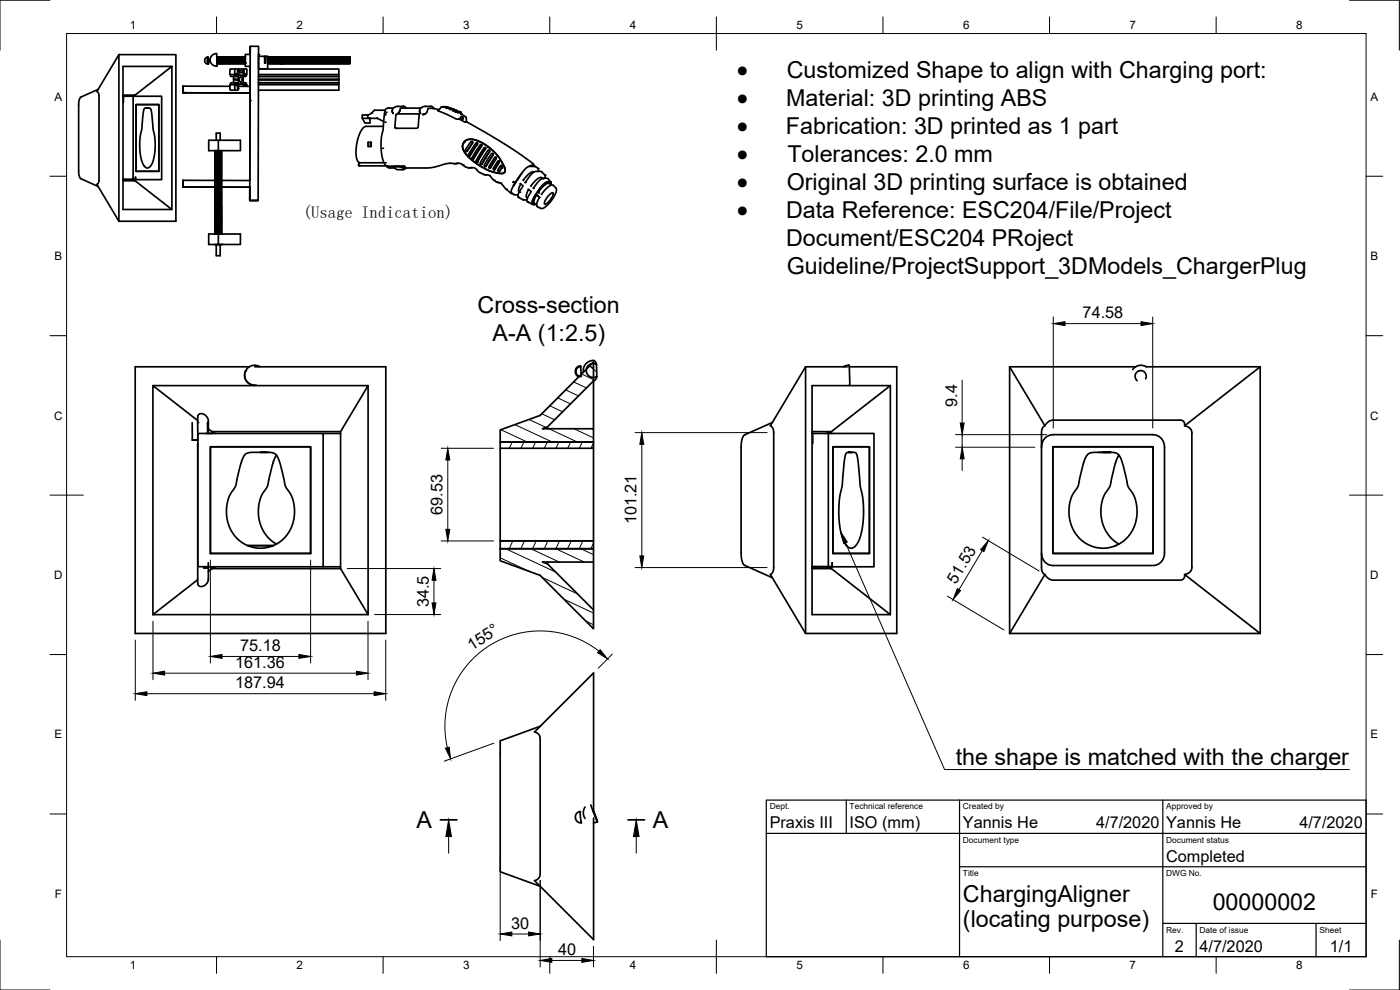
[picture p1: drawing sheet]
<svg xmlns="http://www.w3.org/2000/svg" width="420mm" height="297mm" viewBox="0 0 420 297" stroke-linecap="round" stroke-linejoin="round" font-family="sans-serif">
<!-- layer: Visible -->
<g fill="none" stroke="#000" stroke-width=".51">
<path d="M35.7 16.4h17.1v50h-17.1l-6.6-11.1 .4-.3 .2-1v-25.3l-.2-.9-.4-.4zM35.7 16.4v50M51.6 19.9v43M62.3 17.2l.1-.1a2.29 2.29 0 0 1 .1 2.1l-.3-.6zM62.4 17.1l-.8 .4-.2 .8 .3 .6 .8 .3M63.6 16.7l.8-.5 .6-.1 .1 3.6a1.8 1.8 0 0 1-1.9-.9 1.8 1.8 0 0 1 .4-2.1zM65 17.1l.3 2 .1-.4M65.1 18.4v.7h.2M65.2 17.5l.2 .6M65.2 18.1l.1 .6M65.3 17.5v-.4l.1 2h.2M65.3 17.1l.2 .1 .1 1.9 .1-.4"/>
<path d="M65.3 18.7h.1M65.5 17.5l.2 .6M65.6 18.1v.6M65.6 17.5v-.4l.2 2h.2M65.6 17.1l.2 .1 .2 1.9-.1-1M65.6 18.7h.1M65.8 17.5h.2M65.9 17.5l.1-.4 .1 2h.2M66 17.1l.1 .1 .2 1.9v-.4M66 17.5v.6M66.2 17.5h.1M66.2 18.1l.2 .6"/>
<path d="M66.2 17.5l.1-.4 .1 2h.2M66.3 17.1l.2 .1 .1 1.9v-.4M66.3 17.5v.6M66.5 17.5l.2 .6M66.5 18.1l.1 .6M66.5 17.5l.1-.4 .1 2h.2M66.6 17.1l.2 .1 .1 1.9 .1-.4M66.6 18.7h.1M66.8 17.5l.2 .6M66.8 18.1l.1 .6M66.9 17.5v-.4l.1 2h.2M66.9 17.1l.2 .1 .1 1.9-.1-1"/>
<path d="M66.9 18.7h.1M67.2 17.1l.2 .1 .1 1.9 .1-.4M67.3 18.1l-.1-1 .2 2h.1M67.4 17.5h.1M67.5 18.1l.1 .6M67.5 17.5v-.4l.2 2h.2M67.5 17.1l.2 .1 .2 1.9v-.4M67.5 17.5l.1 .6M67.8 17.5h.1M67.8 18.1l.2 .6M67.8 17.5l.1-.4 .1 2h.2M67.9 17.1l.2 .1 .1 1.9v-.4"/>
<path d="M67.9 17.5v.6M68.1 17.5l.1 .6M68.1 18.1l.1 .6M68.1 17.5l.1-.4 .1 2h.2M68.2 17.1l.2 .1 .1 1.9v-.4M68.2 18.7h.1M68.4 18.1l.1 .6M68.5 17.1l.2 .1 .1 1.9 .1-.4M68.5 18.7h.1M68.6 18.1l-.1-1 .1 2h.2M68.7 17.5h.1M68.7 18.1l.2 .6"/>
<path d="M68.8 17.5v-.4l.1 2h.2M68.8 17.1l.2 .1 .1 1.9 .1-.4M68.8 17.5l.1 .6M69 17.5h.1M69.1 18.1l.1 .6M69.1 17.5v-.4l.2 2h.1M69.1 17.1l.2 .1 .1 1.9 .1-.4M69.1 17.5l.1 .6M69.3 17.5l.2 .6M69.4 18.1v.6M69.4 17.5v-.4l.2 2h.2M69.4 17.1l.2 .1 .2 1.9v-.4"/>
<path d="M69.4 18.7h.2M69.7 17.5l.1 .6M69.7 18.1l.1 .6M69.7 17.5l.1-.4 .1 2h.2M69.8 17.1l.2 .1 .1 1.9-.1-1M69.8 18.7h.1M70 17.5h.1M70 17.5l.1-.4 .1 2h.2M70.1 17.1l.2 .1 .1 1.9v-.4M70.1 17.5v.6M70.3 17.5h.1M70.3 18.1l.2 .6"/>
<path d="M70.4 17.5v-.4l.1 2h.2M70.4 17.1l.2 .1 .1 1.9 .1-.4M70.4 17.5l.1 .6M70.6 17.5l.2 .6M70.7 18.1v.6M70.7 17.5v-.4l.1 2h.2M70.7 17.1l.2 .1 .1 1.9 .1-.4M70.7 18.7h.1M70.9 17.5l.2 .6M71 18.1v.6M71 17.5v-.4l.2 2h.2M71 17.1l.2 .1 .2 1.9-.1-1"/>
<path d="M71 18.7h.1M71.4 17.1l.1 .1 .2 1.9v-.4M71.4 18.1l-.1-1 .2 2h.2M71.6 17.5h.1M71.6 18.1l.2 .6M71.6 17.5l.1-.4 .1 2h.2M71.7 17.1l.2 .1 .1 1.9v-.4M71.7 17.5v.6M71.9 17.5h.1M71.9 18.1l.2 .6M71.9 17.5l.1-.4 .1 2h.2M72 17.1l.2 .1 .1 1.9v-.4"/>
<path d="M72 17.5l.1 .6M72.2 17.5l.2 .6M72.2 18.1l.1 .6M72.3 17.5v-.4l.1 2h.2M72.3 17.1l.2 .1 .1 1.9v-1M72.3 18.7h.1M72.6 17.1l.2 .1 .1 1.9 .1-.4M72.7 18.1l-.1-1 .1 2h.2M72.8 17.5h.1M72.9 18.1l.1 .6M72.9 17.5v-.4l.2 2h.2M72.9 17.1l.2 .1 .2 1.9v-.4"/>
<path d="M72.9 17.5l.1 .6M73.2 17.5h.1M73.2 18.1l.2 .6M73.2 17.5l.1-.4 .1 2h.2M73.3 17.1l.1 .1 .2 1.9v-.4M73.3 17.5v.6M73.5 17.5l.1 .4M73.5 18.1l.1 .6M73.5 17.5l.1-.4v.6M73.6 17.1h.1M73.6 18.7h.1M73.6 16.9v.2"/>
<path d="M75.1 13.9h2.5l-.1 46.3h-2.5h2.5M77.6 19.1h.1M77.6 17.8h.1M77.6 17.6h.1M77.6 16.9v3.7h2.7v-3.7h-.6v2h-.3v-2M77.6 16.4v.5M77.6 16.9h2.1M79.4 17.1l.2 1.8M79.5 18.1l.2 .8M79.6 17.1l.1 1.1zM79.6 17.1h.1M80.3 17.1l.3 2v-.4"/>
<path d="M80.3 18.4l.1 .7h.2M80.3 18.7h.1M80.5 17.5l.1 .6M80.5 18.1l.1 .6M80.5 17.5l.1-.4 .1 2h.2M80.6 17.1l.2 .1 .1 1.9-.1-1M80.6 18.7h.1M80.9 17.1l.2 .1 .1 1.9v-.4M81 18.1l-.1-1 .1 2h.2M81.1 17.5h.1M81.1 18.1l.2 .6M81.2 17.5v-.4l.1 2h.2"/>
<path d="M81.2 17.1l.2 .1 .1 1.9 .1-.4M81.2 17.5l.1 .6M81.4 17.5h.1M81.4 18.1l.2 .6M81.5 17.5v-.4l.1 2h.2M81.5 17.1l.2 .1 .2 1.9-.1-1M81.5 17.5l.1 .6M81.7 17.5l.2 .6M81.8 17.5v-.4l.2 2h.1M81.8 17.1l.2 .1 .2 1.9-.1-1M82 17.5l.2 .6M82.1 17.5v-.4l.2 2h.2"/>
<path d="M82.1 17.1l.2 .1 .2 1.9v-.4M82.4 17.5h.1M82.4 18.1l.2 .6M82.4 17.5l.1-.4 .1 2h.2M82.5 17.1l.2 .1 .1 1.9v-.4M82.5 17.5v.6M82.7 17.5h.1M82.7 18.1l.2 .6M82.7 17.5l.1-.4 .1 2h.2M82.8 17.1l.2 .1 .1 1.9 .1-.4M82.8 17.5l.1 .6M83 17.5l.2 .6"/>
<path d="M83 18.1l.1 .6M83.1 17.5v-.4l.1 2h.2M83.1 17.1l.2 .1 .1 1.9v-1M83.1 18.7h.1M83.3 17.5l.2 .6M83.4 17.5v-.4l.1 2h.2M83.4 17.1l.2 .1 .2 1.9-.1-1M83.7 17.1l.2 .1 .2 1.9v-.7M83.8 18.1l-.1-1 .2 2h.2M83.9 17.5h.2M84 18.1l.2 .6M84 17.5l.1-.4 .1 2"/>
<path d="M84.1 17.5v.6M84.1 17.1h.1M84.1 17.1l.1 2M84.2 17.1l.2 2h-.2M84.2 17.1l.2 2v-.4M84.3 17.5l.1 .6M84.3 18.1l.1 .6M84.3 17.5l.1-.4 .1 2M84.4 18.7h.1M84.5 17.1l.2 2h-.2M84.5 17.1l.2 2-.1-1M84.5 17.1h-.1l.1 2"/>
<path d="M84.6 17.5l.2 .6M84.6 17.5l.1-.4 .1 2M84.9 17.1l.1 2h-.2M84.9 17.1h-.2l.1 2M84.9 17.1l.1 2 .1-.4M84.9 18.1l.2 .6M85.1 18.1l-.1-1 .1 2h.2M85.1 17.1l.2 2 .1-.4M85.1 18.4v.3M85.2 17.5h.1M85.3 18.1l.1 .6M85.3 17.5v-.4l.1 2h.2"/>
<path d="M85.3 17.1l.2 .1 .1 1.9 .1-.4M85.3 17.5l.1 .6M85.5 17.5h.1M85.6 18.1l.1 .6M85.6 17.5v-.4l.2 2h.2M85.6 17.1l.2 .1 .2 1.9v-.4M85.6 17.5l.1 .6M85.9 17.5l.1 .6M85.9 18.1l.1 .6M85.9 17.5l.1-.4 .1 2h.2M86 17.1l.1 .1 .2 1.9v-.4M86 18.7h.1"/>
<path d="M86.2 17.5l.1 .6M86.2 18.1l.1 .6M86.2 17.5l.1-.4 .1 2h.2M86.3 17.1l.2 .1 .1 1.9v-.4M86.3 18.7h.1M86.5 17.5h.1M86.5 18.1l.2 .6M86.6 17.5v-.4l.1 2h.2M86.6 17.1l.2 .1 .1 1.9 .1-.4M86.6 17.5l.1 .6M86.8 17.5h.1M86.8 18.1l.2 .6"/>
<path d="M86.9 17.5v-.4l.1 2h.2M86.9 17.1l.2 .1 .1 1.9 .1-.4M86.9 17.5l.1 .6M87.1 17.5l.2 .6M87.2 18.1v.6M87.2 17.5v-.4l.2 2h.1M87.2 17.1l.2 .1 .1 1.9 .1-.4M87.2 18.7h.1M87.4 17.5l.2 .6M87.5 18.1v.6M87.5 17.5v-.4l.2 2h.2M87.5 17.1l.2 .1 .2 1.9-.1-1"/>
<path d="M87.5 18.7h.2M87.9 17.1l.2 .1 .1 1.9v-.4M87.9 18.1l-.1-1 .2 2h.2M88.1 17.5h.1M88.1 18.1l.2 .6M88.1 17.5l.1-.4 .1 2h.2M88.2 17.1l.2 .1 .1 1.9v-.4M88.2 17.5v.6M88.4 17.5l.2 .6M88.4 18.1l.1 .6M88.5 17.5v-.4l.1 2h.2M88.5 17.1l.2 .1 .1 1.9 .1-.4"/>
<path d="M88.5 18.7h.1M88.7 17.5l.2 .6M88.8 18.1v.6M88.8 17.5v-.4l.1 2h.2M88.8 17.1l.2 .1 .2 1.9-.1-1M88.8 18.7h.1M89.1 17.1l.2 .1 .2 1.9v-.4M89.2 18.1l-.1-1 .2 2h.2M89.3 17.5h.2M89.4 18.1l.2 .6M89.4 17.5l.1-.4 .1 2h.2M89.5 17.1l.1 .1 .2 1.9v-.4"/>
<path d="M89.5 17.5v.6M89.7 17.5h.1M89.7 18.1l.2 .6M89.7 17.5l.1-.4 .1 2h.2M89.8 17.1l.2 .1 .1 1.9v-.4M89.8 17.5v.6M90 17.5l.1 .6M90 18.1l.1 .6M90 17.5l.1-.4 .1 2h.2M90.1 17.1l.2 .1 .1 1.9v-.4M90.1 18.7h.1M90.3 18.1l.1 .6"/>
<path d="M90.4 17.1l.2 .1 .1 1.9 .1-.4M90.4 18.7h.1M90.5 18.1l-.1-1 .1 2h.2M90.6 17.5h.1M90.7 18.1l.1 .6M90.7 17.5v-.4l.1 2h.2M90.7 17.1l.2 .1 .1 1.9 .1-.4M90.7 17.5l.1 .6M90.9 17.5h.1M91 18.1l.1 .6M91 17.5v-.4l.2 2h.2M91 17.1l.2 .1 .2 1.9v-.4"/>
<path d="M91 17.5l.1 .6M91.2 17.5l.2 .6M91.3 18.1l.1 .6M91.3 17.5l.1-.4 .1 2h.2M91.4 17.1l.1 .1 .2 1.9v-.4M91.4 18.7h.1M91.6 17.5l.1 .6M91.6 18.1l.1 .6M91.6 17.5l.1-.4 .1 2h.2M91.7 17.1l.2 .1 .1 1.9-.1-1M91.7 18.7h.1M91.9 17.5h.1"/>
<path d="M91.9 17.5l.1-.4 .1 2h.2M92 17.1l.2 .1 .1 1.9 .1-.4M92 17.5l.1 .6M92.2 17.5h.1M92.2 18.1l.2 .6M92.3 17.5v-.4l.1 2h.2M92.3 17.1l.2 .1 .1 1.9 .1-.4M92.3 17.5l.1 .6M92.5 17.5l.2 .6M92.6 18.1v.6M92.6 17.5v-.4l.2 2h.1M92.6 17.1l.2 .1 .1 1.9 .1-.4"/>
<path d="M92.6 18.7h.1M92.8 17.5l.2 .6M92.9 18.1v.6M92.9 17.5v-.4l.2 2h.2M92.9 17.1l.2 .1 .2 1.9-.1-1M92.9 18.7h.1M93.3 17.1l.2 .1 .1 1.9v-.4M93.3 18.1l-.1-1 .2 2h.2M93.5 17.5h.1M93.5 18.1l.2 .6M93.5 17.5l.1-.4 .1 2h.2M93.6 17.1l.2 .1 .1 1.9v-.4"/>
<path d="M93.6 17.5l.1 .6M93.8 17.5h.1M93.8 18.1l.2 .6M93.9 17.5v-.4l.1 2h.2M93.9 17.1l.2 .1 .1 1.9 .1-.4M93.9 17.5l.1 .6M94.1 17.5l.2 .6M94.1 18.1l.1 .6M94.2 17.5v-.4l.1 2h.2M94.2 17.1l.2 .1 .1 1.9 .1-.4M94.2 18.7h.1M94.5 18.1v.6"/>
<path d="M94.5 17.1l.2 .1 .1 1.9 .1-.4M94.5 18.7h.1M94.6 18.1l-.1-1 .2 2h.1M94.7 17.5h.1M94.8 18.1l.2 .6M94.8 17.5v-.4l.2 2h.2M94.8 17.1l.2 .1 .2 1.9v-.4M94.8 17.5l.1 .6M95.1 17.5h.1M95.1 18.1l.2 .6M95.1 17.5l.1-.4 .1 2h.2M95.2 17.1l.2 .1 .1 1.9v-.4"/>
<path d="M95.2 17.5v.6M95.4 17.5l.2 .6M95.4 18.1l.1 .6M95.4 17.5l.1-.4 .1 2h.2M95.5 17.1l.2 .1 .1 1.9-.1-1M95.5 18.7h.1M95.7 17.5l.2 .6M95.8 17.5v-.4l.1 2h.2M95.8 17.1l.2 .1 .1 1.9v-1M96 17.5h.1M96.1 17.5v-.4l.1 2h.2M96.1 17.1l.2 .1 .1 1.9 .1-.4"/>
<path d="M96.1 17.5l.1 .6M96.3 17.5h.1M96.4 18.1l.1 .6M96.4 17.5v-.4l.2 2h.2M96.4 17.1l.2 .1 .2 1.9v-.4M96.4 17.5l.1 .6M96.6 17.5l.2 .6M96.7 18.1l.1 .6M96.7 17.5l.1-.4 .1 2h.2M96.8 17.1l.1 .1 .2 1.9-.1-1M96.8 18.7h.1M97 17.5l.2 .6"/>
<path d="M97 17.5l.1-.4 .1 2h.2M97.1 17.1l.2 .1 .1 1.9-.1-1M97.4 17.1l.2 .1 .1 1.9 .1-.4M97.5 18.1l-.1-1 .1 2h.2M97.6 17.5h.1M97.6 18.1l.2 .6M97.7 17.5v-.4l.1 2h.2M97.7 17.1l.2 .1 .1 1.9 .1-.4M97.7 17.5l.1 .6M97.9 17.5h.1M98 18.1l.1 .6M98 17.5v-.4l.1 2h.2"/>
<path d="M98 17.1l.2 .1 .2 1.9-.1-1M98 17.5l.1 .6M98.2 17.5l.2 .6M98.3 17.5v-.4l.2 2h.2M98.3 17.1l.2 .1 .2 1.9-.1-1M98.7 17.1l.1 .1 .2 1.9v-.4M98.7 18.1l-.1-1 .2 2h.2M98.9 17.5h.1M98.9 18.1l.2 .6M98.9 17.5l.1-.4 .1 2h.2M99 17.1l.2 .1 .1 1.9 .1-.4M99 17.5l.1 .6"/>
<path d="M99.2 17.5h.1M99.2 18.1l.2 .6M99.3 17.5v-.4l.1 2h.2M99.3 17.1l.2 .1 .1 1.9 .1-.4M99.3 17.5l.1 .6M99.5 17.5l.2 .6M99.5 18.1l.1 .6M99.6 17.5v-.4l.1 2h.2M99.6 17.1l.2 .1 .1 1.9v-1M99.6 18.7h.1M99.8 17.5l.2 .6M99.9 17.5v-.4l.2 2h.1"/>
<path d="M99.9 17.1l.2 .1 .1 1.9 .1-.4M100.1 17.5h.1M100.2 18.1l.2 .6M100.2 17.5v-.4l.2 2h.2M100.2 17.1l.2 .1 .2 1.9v-.4M100.2 17.5l.1 .6M100.5 17.5h.1M100.5 18.1l.2 .6M100.5 17.5l.1-.4 .1 2h.2M100.6 17.1l.2 .1 .1 1.9v-.4M100.6 17.5v.6M100.8 17.5l.2 .6"/>
<path d="M100.8 18.1l.1 .6M100.8 17.5l.1-.4 .1 2h.2M100.9 17.1l.2 .1 .1 1.9-.1-1M100.9 18.7h.1M101.1 17.5l.2 .6M101.2 17.5v-.4l.1 2h.2M101.2 17.1l.2 .1 .1 1.9v-1M101.5 17.1l.2 .1 .1 1.9 .1-.4M101.6 18.1l-.1-1 .1 2h.2M101.7 17.5h.1M101.8 18.1l.1 .6M101.8 17.5v-.4l.2 1.9 .2 .1"/>
<path d="M101.8 17.1l.2 .1 .2 1.9v-.4M101.8 17.5l.1 .6M102 17.5h.2M102.1 18.1l.2 .6M102.1 17.5l.1-.4 .1 1.9 .2 .1M102.2 17.1l.1 .1 .2 1.9-.1-1M102.2 17.5v.6M102.4 17.5l.2 .6M102.4 17.5l.1-.4 .1 1.9 .2 .1M102.5 17.1l.2 .1 .1 1.9-.1-1M102.8 17.1l.2 .1 .1 1.9 .1-.4M102.9 18.1l-.1-1 .1 1.9 .2 .1"/>
<path d="M103 17.5h.1M103 18.1l.2 .6M103.1 17.5v-.4l.1 1.9 .2 .1M103.1 17.1l.2 .1 .1 1.9 .1-.4M103.1 17.5l.1 .6M103.3 17.5h.1M103.4 18.1l.1 .6M103.4 17.5v-.4l.1 1.9 .2 .1M103.4 17.1l.2 .1 .1 1.9 .1-.4M103.4 17.5l.1 .6M103.6 17.5l.2 .6M103.7 18.1v.6"/>
<path d="M103.7 17.5v-.4l.2 1.9 .2 .1M103.7 17.1l.2 .1 .2 1.9-.1-1M103.7 18.7h.1M103.9 17.5l.2 .6M104 17.5l.1-.4 .1 1.9 .2 .1M104.1 17.1l.1 .1 .2 1.9v-.4M104.3 17.5h.1M104.3 18.1l.2 .6M104.3 17.5l.1-.4 .1 1.9 .2 .1M104.4 17.1l.2 .1 .1 1.9 .1-.4M104.4 17.5l.1 .6M104.6 17.5h.1"/>
<path d="M104.6 18.1l.2 .6M104.6 17.5l.1-.4 .1 1.9 .2 .1M104.7 17.1l.2 .1 .1 1.9 .1-.4M104.7 17.5l.1 .6M104.9 17.5l.2 .6M104.9 18.1l.1 .6M105 17.1l.1 1.3-.1-1.3v.4M105.1 18.4l-.1 .3M29.4 26.8l-5.1 2.3a2.89 2.89 0 0 0-.7 2.4v19.8a2.79 2.79 0 0 0 .7 2.3l5.1 2.4M36.9 28.9h.1M36.9 28.5h3.6l11.1-8.6h-14.7v43h14.7l-11.1-8.7h-3.6M39.5 28.9l1-.4v.4"/>
<path d="M40 28.9h8.5v25h-11.6h3.1zM40 28.9h-3v1.9M40.8 31.4h6.9v20h-6.9zM44.2 32.4l.9 .1 .3 .6 1.1 9.3-.2 4.5-.5 1.9-.7 1.1a1 1 0 0 1-1.7 0M44.6 32.4l-1.1 .1-.4 .5-.6 5.8-.5 3.4 .2 4.5 .5 2.1 .7 1.1M54.9 27.8l20.2 .1M54.9 25.9v1.9M54.9 27.8h.9zM69 25.4h1.4l.2 1.7M69 22.4h1.4l.4 .5M69 25.9h-14.1v1.9l20.2 .1v-2h-3.8M70.1 24h1.4v.8"/>
<path d="M70.1 23.8l1.5 .1M70.1 23.9l1.4 .1M70.6 20.7l-.2 1.7M71.5 23.8v-.8l-1.4-.1v1.9h1.4l-.4 .8h-.3v-.8M71.5 21l.2-.3h2.3a2.44 2.44 0 0 1-.3 2.2M71.5 25.5l.3 .4M71.8 21.3l-.3 1M72.1 23.1a.74 .74 0 0 1 .6 .8 .74 .74 0 0 1-.6 .7l-.3-.7zM72.2 25.2h.6l.4 .7M72.3 22.6h-.6l-.4-.8v-.5h.4l-.3-.6h-2.3a2.45 2.45 0 0 0 .2 2.2h1.5v-.8h.3l.4 .9M72.3 25.2h-.6l-.4 .8v.5h.4l-.3 .6-2.3-.1a2.41 2.41 0 0 1 .2-2.2h1.5l-.4 .6M72.8 21.3h.5v.5h-1.5"/>
<path d="M73 24.8h.7l.4 1.1M73 22.9h.7v-.8h-.3l-.4 .9v1.8l.4 .8h.3v-.8M73.1 20.7l-.3 .6h-1.1M73.3 21.8l-.5 .8h-.6M77.6 24.8h24.1M77.6 25.4h24.1M77.6 20.7h24.1v6.4h-24.1M77.6 22.4h24.1M77.6 22.9h24.1M77.6 23.8h24.1M77.6 23.9h24.1M77.6 24h24.1"/>
<path d="M108.7 34.6l.1 .9M108.8 35.5l.8 1.4h1.4v-1.4M108.8 35.5h2.3M110.4 34.5v1l2.8-.1M112.4 33.1a3 3 0 0 1-2.4 1.4l-1.2 .1M113.3 35.5l1.8 1M115 37.9h-5.1a4 4 0 0 0-2.4 3.3l-.5 2.5-.2 2.3a2.79 2.79 0 0 0 1.1 2.8M115.6 33.1h-3.2M115.8 34.1l-.1 .4M118.1 32.4l-1.9 .1a1.5 1.5 0 0 0-.8 1.6l-.4 4.9-.6 3.1 .2 4.4 .6 2.2 .8 1.2 .9 .5h1.6M118.5 38.1l.3 .4 6.4-.1 .3-.3 .2-3.9h-6.6l-.3 .4-.3 3.5M121 31.9h.1"/>
<path d="M121.1 31.9h-1.8l-1 .4-.6 .9 .3 .8-.2-1M121.3 32l.7 .4M126.3 32.4h-5.9l-.9 1.6 .5-1M129.2 31.9h-1.7l-1 .4-.6 1 .3 .7-.2-1M129.2 31.9h.1M129.2 31.9l.7 .3 .4 .4M131.7 33.1l-.3 .1 5.2 2.4 1.1 .1 1.7 .9h.8l-.2-.1 10.7 6.2 8 5.4 1.4 1.1 .2 .7-.6-.4-.9 .4M131.8 32.9l-2-.4h-1.2l-.6 1.3-.6 .5h-.6l.8-.2M134.2 32.1h-1.7l-1 1.2M134.3 32.2l-1.3-.1 1.4 .1M134.4 32.2h.1M134.4 32.2l.7 .2"/>
<path d="M135 32.4l.1 .1M135 32.4l-1.1 .1h1.4M135.3 32.5h.1M135.3 32.5l.7 .2M136 32.7l.1 .1M136 32.7l-1.1 .1h1.3M136.2 32.8h.1M136.2 32.8l.8 .3M137 33.1l.1 .1M137 33.1l-1.2 .1h1.4M137.2 33.2l.6 .3M137.2 33.2h.1"/>
<path d="M137.5 33.9v.1M137.8 33.5l.1 .1M137.8 33.5l-1.2 .1h1.4M138 33.6h.1M138 33.6l.4 .6M138.2 33.9v.1M138.2 34l.2 .2M138.4 34.2l1.5 1 .1 1.4M138.9 35l-.2 .4 .2 .4M39.5 53.9l1 .3v-.3M40 53.9h.7v-.8v.8h-3.8M43.4 49.9h.1"/>
<path d="M54.9 54.1v2h10M54.9 56.1h10M54.9 56.1h.9h-.9M64.5 45.2h.1M64.8 45.2h-.3h.5M64.9 54.5l-.4-.1 1.9-.1 .1-.2 8.5 .1 .1-34.3h-1.5v-3.6h1.5v-2.4l-.1 46.3v-4l-8.5-.1M64.9 46.2v.1M64.9 46.5v.1M64.9 47.5v.1M64.9 47.8v.1M64.9 48.7v.1M64.9 49.1v.1"/>
<path d="M64.9 50.3v.1M64.9 50.6v.1M64.9 51.6v.1M64.9 51.9v.1M64.9 52.9v.1M64.9 53.2v.1M64.9 54.4v.2M64.9 54.8v.1M64.9 55.7v.1M64.9 56v.1M64.9 57v.1M64.9 59.8v.2"/>
<path d="M64.9 42.1v-2.2h1.2v2.2M65.5 45.6l1-.1-2 .2v.2M65.5 46.9l1-.1-2 .2v.1M65.5 48.2l1-.1-2 .1v.2M65.5 49.4l1-.1-2 .2v.2M65.5 50.7l1-.1-2 .2v.2M65.5 53.6l1-.1-2 .1v.2M65.5 54.8h1l-2 .1v.2M65.5 57.7l1-.1-1.9 .1-.1 .2M65.5 59l1-.1-1.9 .1-.1 .2M65.5 45.5l-.6 .2M65.5 45.8l-.6 .2"/>
<path d="M65.5 46.1l-.6 .1M65.5 46.4l-.6 .1M65.5 46.7l-.6 .2M65.5 47.1l-.6 .2M65.5 47.4l-.6 .1M65.5 47.7l-.6 .1M65.5 48.3l-.6 .2M65.5 48.6l-.6 .1M65.5 49l-.6 .1M65.5 49.6l-.6 .2M65.5 49.9l-.6 .2M65.5 50.3h-.6"/>
<path d="M65.5 50.6h-.6M65.5 50.9l-.6 .2M65.5 51.2l-.6 .2M65.5 51.5l-.6 .1M65.5 51.8l-.6 .1M65.5 52.5l-.6 .1M65.5 52.8l-.6 .1M65.5 53.1l-.6 .1M65.5 53.7l-.6 .2M65.5 54.1l-.6 .1M65.5 54.4h-.6M65.5 54.7l-.6 .1"/>
<path d="M65.5 55l-.6 .2M65.5 55.3l-.6 .2M65.5 55.7h-.6M65.5 56h-.6M65.5 56.6l-.6 .2M65.5 56.9l-.6 .1M65.5 57.9l-.6 .1M65.5 58.2l-.6 .2M65.5 59.1l-.6 .2M65.5 59.5l-.6 .1M65.5 59.8h-.6M65.5 42.1h-2.9v3.1h2.9v-3.1h6.7v3.1h-6.7"/>
<path d="M66.1 45.8l.4 .1-2 .1v.2M66.1 46.1l.4 .1-2 .1v.2M66.1 46.4l.4 .1-2 .1v.2M66.1 47.1h.4l-2 .2v.2M66.1 47.4l.4 .1-2 .1v.2M66.1 47.7l.4 .1-2 .1v.2M66.1 48.4h.4l-2 .1v.2M66.1 48.7h.4l-2 .2v.2M66.1 49l.4 .1-2 .1v.2M66.1 49.6l.4 .1-2 .1v.2M66.1 50h.4l-2 .1v.2M66.1 50.3h.4l-2 .1v.2"/>
<path d="M66.1 50.9l.4 .1-2 .1v.2M66.1 51.2l.4 .1-2 .1v.2M66.1 51.5l.4 .1-2 .1v.2M66.1 51.9h.4l-2 .1v.2M66.1 52.2h.4l-2 .2v.1M66.1 52.5h.4l-2 .2v.2M66.1 52.8l.4 .1-2 .1v.2M66.1 53.1l.4 .1-2 .1v.2M66.1 53.8h.4l-2 .1v.2h-9.6v2M66.1 54.1h.4l-2 .2v.1M66.1 54.4h.4l-2 .2v.2M66.1 55l.4 .1-2 .1v.2"/>
<path d="M66.1 55.4h.4l-2 .1v.2M66.1 55.7h.4l-1.9 .1-.1 .2M66.1 56h.4l-1.9 .2-.1 .2M66.1 56.3l.4 .1-1.9 .1-.1 .2M66.1 56.6l.4 .1-1.9 .1-.1 .2M66.1 56.9l.4 .1-1.9 .1-.1 .2M66.1 57.3h.4l-1.9 .1-.1 .2M66.1 57.9h.4l-1.9 .2-.1 .2M66.1 58.2l.4 .1-1.9 .1-.1 .2M66.1 58.5l.4 .1-1.9 .1-.1 .2M66.1 59.2h.4l-1.9 .1-.1 .2M66.1 59.5h.4l-1.9 .2-.1 .1"/>
<path d="M66.1 59.8h.4l-1.9 .2-.1 .2M66.1 59.7l-.6 .2M66.1 59.5l-.6 .1M66.1 59.2l-.6 .1M66.1 58.5l-.6 .2M66.1 58.3h-.6M66.1 57.9l-.6 .1M66.1 57.2l-.6 .2M66.1 56.9l-.6 .2M66.1 56.7l-.6 .1M66.1 56.4h-.6M66.1 55.9l-.6 .2"/>
<path d="M66.1 55.6l-.6 .2M66.1 55.4l-.6 .1M66.1 55.1l-.6 .1M66.1 54.3l-.6 .2M66.1 54.1l-.6 .1M66.1 53.8l-.6 .1M66.1 53.1l-.6 .1M66.1 52.8l-.6 .1M66.1 52.5l-.6 .1M66.1 51.8l-.6 .2M66.1 52.2l-.6 .1M66.1 51.5l-.6 .2"/>
<path d="M66.1 51.3h-.6M66.1 51h-.6M66.1 50.2l-.6 .2M66.1 49.7h-.6M66.1 50l-.6 .1M66.1 48.9l-.6 .2M66.1 48.6l-.6 .2M66.1 48.4l-.6 .1M66.1 47.7l-.6 .1M66.1 47.4l-.6 .1M66.1 47.1l-.6 .1M66.1 46.4l-.6 .2"/>
<path d="M66.1 46.1l-.6 .2M66.1 45.9h-.6M66.1 45.2l-.6 .1M66.1 45.8v.1M66.1 47v.1M66.1 48.3v.1M66.1 49.6v.1M66.1 49.9v.1M66.1 50.8v.2M66.1 51.2v.1M66.1 52.1v.1M66.1 52.4v.1"/>
<path d="M66.1 53.7v.1M66.1 54v.1M66.1 55v.1M66.1 55.3v.1M66.1 56.2v.2M66.1 56.6v.1M66.1 57.8v.1M66.1 58.2v.1M66.1 59.1v.1M66.1 59.4v.1M66.4 45.2l-1.9 .2v.2M66.5 59.8l-.1 .2-1.9 .2 1-.1"/>
<path d="M66.5 59.5l-.1 .2-1.9 .1 .4 .1M66.5 59.2l-.1 .2-1.9 .1 .4 .1M66.5 58.9l-.1 .2-1.9 .1 .4 .1M66.5 58.6l-.1 .2-1.9 .1 1-.1M66.5 58.3l-.1 .1-1.9 .2 1-.1M66.5 57.9l-.1 .2-1.9 .2h.4M66.5 57.6l-.1 .2-1.9 .1 .4 .1M66.5 57.3l-.1 .2-1.9 .1h1M66.5 57l-.1 .2-1.9 .1 1-.1M66.5 56.7l-.1 .2-1.9 .1h.4M66.5 56.4l-.1 .1-1.9 .2h.4M66.5 56l-.1 .2-1.9 .2 1-.1"/>
<path d="M66.5 55.7l-.1 .2-1.9 .1 .4 .1M66.5 55.4l-.1 .2-1.9 .1 .4 .1M66.5 55.1l-.1 .2-1.9 .1h.4M66.5 54.8l-.1 .2-1.9 .1h.4M66.5 54.4l-.1 .2-1.9 .2h.4M66.5 53.8l-.1 .2-1.9 .1 .4 .1M66.5 53.5l-.1 .2-1.9 .1 .4 .1M66.5 53.2l-.1 .2-1.9 .1 1-.1M66.5 52.9l-.1 .2-1.9 .1h.4M66.5 52.5l-.1 .2-1.9 .2h.4M66.5 52.2l-.1 .2-1.9 .1 .4 .1M66.5 51.9l-.1 .2-1.9 .1h1"/>
<path d="M66.5 51.6l-.1 .2-1.9 .1 .4 .1M66.5 51.3l-.1 .2-1.9 .1h.4M66.5 51l-.1 .1-1.9 .2h.4M66.5 50.6l-.1 .2-1.9 .2h.4M66.5 50.3l-.1 .2-1.9 .1 .4 .1M66.5 50l-.1 .2-1.9 .1 .4 .1M66.5 49.7l-.1 .2-1.9 .1h.4M66.5 49.4l-.1 .2-1.9 .1h.4M66.5 49.1l-.1 .1-1.9 .2 1-.1M66.5 48.7l-.1 .2-1.9 .2h.4M66.5 48.4l-.1 .2-1.9 .1 .4 .1M66.5 48.1l-.1 .2-1.9 .1 .4 .1"/>
<path d="M66.5 47.8l-.1 .2-1.9 .1 1-.1M66.5 47.5l-.1 .2-1.9 .1h.4M66.5 47.1l-.1 .2-1.9 .2h.4M66.5 46.8l-.1 .2-1.9 .1 .4 .1M66.5 46.5l-.1 .2-1.9 .1 .4 .1M66.5 46.2l-.1 .2-1.9 .1 .4 .1M66.5 45.9l-.1 .2-1.9 .1h.4M66.5 45.6l-.1 .1-1.9 .2h.4M66.5 45.2l-.1 .2-1.9 .2h.4M107.7 48.8l-.1 .8 .3 .2h7.9M107.9 48.8h.1M107.9 48.8h7.3"/>
<path d="M110.5 42.7h.9v1.2M110.5 43.9h.9M110.5 42.7v1.2M111.2 42.7v1.2M116.2 49.9h.1M116.2 49.9h5.3zM121.8 50.4l-.2 .2a2.33 2.33 0 0 1-2.1 .3l-.6-.1a.46 .46 0 0 1-.4-.3 .46 .46 0 0 1 0-.5h1.4l.9 .4h7.5l2-.2 4.2-1.2h3.3l2.7 1.4h1.9l1.5 1.3 1.5 .7 1 .1 .8 .3M139.2 42.7l-.4 1.4 .3 1 .6 1M139.7 46.1l.8 .9M140 42l-.8 .7M140.1 42l.7-.2 1.4 .1a13.5 13.5 0 0 1 9.4 9.3l-.1 .3v-1.2l-1.3-2.4a12.6 12.6 0 0 0-9.4-6.1zM140.5 47.1l2.6 2 3.3 1.9 3.2 1 1.6-.1"/>
<path d="M141.3 42.6a.31 .31 0 0 1 .4-.1 .31 .31 0 0 1 .1 .4l-1.6 2.4a.32 .32 0 0 1-.4 .1 .32 .32 0 0 1-.1-.4zM141.7 42.5l.1 .5-1.7 2.4M142 47.8v.1M142.9 42.9l.3-.1 .1 .4-2.3 3.5h-.3l-.1-.4zM143.2 42.9l.1 .4-2.3 3.5M143.2 48.6v.1M144.1 43.5l.3-.1 .2 .4-2.6 4a.27 .27 0 0 1-.3 0 .27 .27 0 0 1-.1-.3zM144.5 43.4l.1 .4-2.6 4M145.3 44.3h.3l.1 .3-2.5 4a.24 .24 0 0 1-.3 .1 .24 .24 0 0 1-.1-.4zM145.6 44.3l.1 .4-2.5 3.9M146.4 45.1h.4l.1 .4-2.3 3.7-.3 .1-.2-.3 .3-.6zM146.8 45l.1 .6-2.4 3.7"/>
<path d="M147.1 52.8l1.1 1.3 1 .6 1 .3M147.4 46.2l.4-.1 .1 .5-2 3.3-.4 .1-.1-.5zM147.8 46.1l.2 .4-2.2 3.5M148.5 47.3a.26 .26 0 0 1 .3-.1 .26 .26 0 0 1 .1 .4l-1.8 2.8a.26 .26 0 0 1-.3 0 .26 .26 0 0 1-.1-.4zM148.7 47.1l.2 .5-1.9 2.9M149.3 48.4a.27 .27 0 0 1 .4 0 .27 .27 0 0 1 .1 .4l-1.4 2a.26 .26 0 0 1-.3 .1 .26 .26 0 0 1-.1-.4zM149.6 48.3l.3 .4-1.6 2.3M150.1 49.8a.3 .3 0 0 1 .4-.1 .3 .3 0 0 1 .1 .5l-.7 1.1a.29 .29 0 0 1-.4 .1 .29 .29 0 0 1-.1-.4zM150.2 54.9l1.3 1.5a4.1 4.1 0 0 0 2.4 1.7M150.3 49.7l.4 .4-.8 1.3h-.2M151.5 51.5l-.3 .4M156.1 55.1l.9 .7-1.4 2.2a.92 .92 0 0 0 0 1.2l1.4 .8h1.1"/>
<path d="M156.3 55.2l-.3 .7a1.51 1.51 0 0 0-.2 1.7M156.6 52l-1.4 1.8-1 1.9M158.5 56.8l.9 .8-1.1 1.9a.82 .82 0 0 0 .1 1.1l1.4 .7M158.6 56.9l-.3 .6a1.39 1.39 0 0 0 0 1.9M159.4 55.7v.2M159.4 55.7h.1M160.3 51.6a2.4 2.4 0 0 0-2.5 1.5l-.7 1.1M160.6 59a2.06 2.06 0 0 0-.6 2.3l.1 .1M160.9 58.5l.2 .1M161 58.6l-.8 1.9 .2 .5 .7 .5M161 58.6h.1M161.1 58.6l.2 .1-.4-.2-.4 .5"/>
<path d="M161.1 58.6h.1M161.1 58.6l.8 .6M161.5 51.4v-.7l-1-.8-1.8 .1-1.5 1.1-3.2 4.8-.6 1.3 .1 .7 .8 .5 1.2 .1M161.7 57.4v.2M161.7 57.7h.1M161.7 57.4h.1M161.9 59.2h.1M162.6 58.4l1.5-1.9 1.3-1 .6 .1 1 1.1-.2 1.2-1 1.9-1.4 1.6-1.5 1.1h-.7l-1.1-.7 .1-1 .7-1.6M162.8 53.5a1.25 1.25 0 0 0-1.9 .5l-1.5 1.7M163.5 53.4v-.9a2.2 2.2 0 0 0-2.7-1.1l-1.1 .6-2.1 2.8M164.3 54.7l-2 1.8-.8 .9 .3 .5-.1-.2M164.3 54.7a.54 .54 0 0 1 .5-.2 .54 .54 0 0 1 .4 .4v.4"/>
<path d="M164.8 58.5a1.09 1.09 0 0 1 1.2-.6 4.5 4.5 0 0 1-2.4 3.4l-.2-.3 .3-.9zM165 54.6l.1 .1M165.1 54.6a2.75 2.75 0 0 0-2.5 1.4 8.9 8.9 0 0 0-2.7 5.1l.2 .3M165.3 55.4l.1-.7-.9-.2-.8 .3-1 .9-2.8 4.1-.3 1.2 .5 .4M165.3 54.7l-.9-1.1h-1.6l-1.2 .9-1.6 2M165.5 55.5l-.7-.5a4.2 4.2 0 0 0-3.1 2.4M64.5 73.3v.1M64.9 61.1v.1M64.9 64v.1M64.9 65.2v.1M64.9 66.5v.1M64.9 67.8v.1"/>
<path d="M64.9 69.1v.1M64.9 69.4v.1M64.9 73.4v3.3h1.2v-3.3h-.4M65.5 61.8h1l-1.9 .1-.1 .2M65.5 63.1l1-.1-1.9 .1-.1 .2M65.5 66l1-.1-1.9 .1-.1 .2M65.5 67.2l1-.1-1.9 .2-.1 .2M65.5 70.1l1-.1-2 .2M65.5 60.4l-.6 .2M65.5 60.7l-.6 .2M65.5 61.1h-.6M65.5 62l-.6 .2"/>
<path d="M65.5 62.3l-.6 .2M65.5 63.3l-.6 .1M65.5 63.6l-.6 .2M65.5 63.9l-.6 .1M65.5 64.5l-.6 .2M65.5 64.9l-.6 .1M65.5 65.2h-.6M65.5 66.1l-.6 .2M65.5 66.4l-.6 .1M65.5 67.4l-.6 .2M65.5 67.7l-.6 .1M65.5 68.7l-.6 .1"/>
<path d="M65.5 69l-.6 .1M65.5 69.3l-.6 .1M65.5 70.2h-2.9v3.1h2.9v-3.1h6.7v3.1h-6.7M66.1 60.1l.4 .1-1.9 .1-.1 .2M66.1 60.4l.4 .1-1.9 .1-.1 .2M66.1 60.8h.4l-1.9 .1-.1 .2M66.1 61.1h.4l-1.9 .1-.1 .2M66.1 61.4h.4l-1.9 .2-.1 .2M66.1 62l.4 .1-1.9 .1-.1 .2M66.1 62.3l.4 .1-1.9 .1-.1 .2M66.1 62.7h.4l-1.9 .1-.1 .2M66.1 63.3h.4l-1.9 .2-.1 .2"/>
<path d="M66.1 63.6l.4 .1-1.9 .1-.1 .2M66.1 63.9l.4 .1-1.9 .1-.1 .2M66.1 64.2l.4 .1-1.9 .1-.1 .2M66.1 64.6h.4l-1.9 .1-.1 .2M66.1 64.9h.4l-1.9 .2-.1 .1M66.1 65.2h.4l-1.9 .2-.1 .2M66.1 65.5l.4 .1-1.9 .1-.1 .2M66.1 66.2h.4l-1.9 .1-.1 .2M66.1 66.5h.4l-1.9 .1-.1 .2M66.1 66.8h.4l-1.9 .2-.1 .1M66.1 67.4l.4 .1-1.9 .1-.1 .2M66.1 67.7l.4 .1-1.9 .1-.1 .2"/>
<path d="M66.1 68.1h.4l-1.9 .1-.1 .2M66.1 68.4h.4l-1.9 .1-.1 .3M66.1 68.7h.4l-1.9 .2-.1 .2M66.1 69l.4 .1-1.9 .1-.1 .2M66.1 69.3l.4 .1-1.9 .1-.1 .2M66.1 69.6l.4 .1-1.9 .1-.1 .2M66.1 69.6l-.6 .2M66.1 69.3l-.6 .2M66.1 69.1h-.6M66.1 68.3l-.6 .2M66.1 68.7l-.6 .1M66.1 68l-.6 .2"/>
<path d="M66.1 67.8l-.6 .1M66.1 67.5h-.6M66.1 66.7l-.6 .2M66.1 66.4l-.6 .2M66.1 66.2l-.6 .1M66.1 65.5l-.6 .1M66.1 65.1l-.6 .2M66.1 64.6l-.6 .1M66.1 64.9l-.6 .1M66.1 64.2l-.6 .2M66.1 63.9l-.6 .2M66.1 63.7h-.6"/>
<path d="M66.1 63.3l-.6 .1M66.1 62.6l-.6 .2M66.1 62.4l-.6 .1M66.1 62.1l-.6 .1M66.1 61.3l-.6 .2M66.1 61l-.6 .2M66.1 60.8l-.6 .1M66.1 60.5l-.6 .1M66.1 60.1l-.6 .1M66.1 60.4v.1M66.1 60.7v.1M66.1 62v.1"/>
<path d="M66.1 62.3v.1M66.1 63.2v.1M66.1 63.5v.2M66.1 64.5v.1M66.1 64.8v.1M66.1 66.1v.1M66.1 67.4v.1M66.1 67.7v.1M66.1 68.6v.1M66.1 68.9v.2M66.5 73.3l-2 .1M66.5 70l-.3 .2"/>
<path d="M66.5 69.7v.2l-2 .1 1-.1M66.5 69.4v.2l-2 .1 1-.1M66.5 69.1v.1l-2 .2h.4M66.5 68.7v.2l-2 .2h.4M66.5 68.4v.2l-2 .1 .4 .1M66.5 68.1v.2l-2 .1h1M66.5 67.8v.2l-2 .1 1-.1M66.5 67.5l-.1 .2-1.9 .1h.4M66.5 67.1l-.1 .2-1.9 .2h.4M66.5 66.8l-.1 .2-1.9 .2 1-.1M66.5 66.5l-.1 .2-1.9 .2 1-.1M66.5 66.2l-.1 .2-1.9 .1 .4 .1"/>
<path d="M66.5 65.9l-.1 .2-1.9 .1 .4 .1M66.5 65.6l-.1 .2-1.9 .1 1-.1M66.5 65.2l-.1 .2-1.9 .2 1-.1M66.5 64.9l-.1 .2-1.9 .1 .4 .1M66.5 64.6l-.1 .2-1.9 .1 .4 .1M66.5 64.3l-.1 .2-1.9 .1 .4 .1M66.5 64l-.1 .2-1.9 .1 1-.1M66.5 63.7l-.1 .1-1.9 .2h.4M66.5 63.3l-.1 .2-1.9 .2h.4M66.5 63l-.1 .2-1.9 .1 .4 .1M66.5 62.7l-.1 .2-1.9 .1h1M66.5 62.4l-.1 .2-1.9 .1 1-.1"/>
<path d="M66.5 62.1l-.1 .2-1.9 .1h.4M66.5 61.8l-.1 .1-1.9 .2h.4M66.5 61.4l-.1 .2-1.9 .2 1-.1M66.5 61.1l-.1 .2-1.9 .2 1-.1M66.5 60.8l-.1 .2-1.9 .1 .4 .1M66.5 60.5l-.1 .2-1.9 .1 .4 .1M66.5 60.2l-.1 .2-1.9 .1h.4M160.8 61.3l-.7 .1M45.9 115.7h64.6l-8.3 13.8h-38.6M73.7 111.2a3 3 0 0 0 2.4 4.4M74.8 110.1h-34.2v80h75.2v-80h-39.3M78 110a3 3 0 0 0-4.5 2 3 3 0 0 0 3.4 3.5"/>
<path d="M110.5 115.7v68.7M173.3 110.4l1-.4 .1 3-.7-.2-.7-.6-.1-1zM174.3 110l-.2-.2-.9 .4-.5 .9 .2 1.2 .8 .8M177.9 108.2l.7 .3 .4 .8M178 108.2a3 3 0 0 0-2.9 3.5M178.1 114.3v14.3M178.1 114.2h.1M178.8 109.2l.2 .1 .1 3.7-.2 .1M178.8 109.2a2.11 2.11 0 0 0-2.9 2 2.11 2.11 0 0 0 3 1.9M179.1 113l-.3 .8-.7 .4M241.8 110.1l-10.6 17.6a2.04 2.04 0 0 1 1 2.1v40.5a2.1 2.1 0 0 1-1 2.1l10.6 17.7h27.3v-80h-14.3M241.8 110.1v80"/>
<path d="M241.8 110.1h12.5M254.8 109.6l-1.7 .4M254.8 109.6l.2 5.6v.4h-.2M267.2 115.7v68.7M303 110.1h37.8M303 110.1v80M303 110.1l10.6 17.6M342 111.2a1.71 1.71 0 0 1 1.7 .7 1.71 1.71 0 0 1 .1 1.8M342 111.2a1.7 1.7 0 0 0-1.3 1.3 1.7 1.7 0 0 0 .6 1.7M343.9 110.1h34.3M344 110a2.99 2.99 0 0 0-4 .9M378.2 110.1v80"/>
<path d="M378.2 110.1l-22.7 17.6M57.7 126.8v5.2M57.7 132h1.7zM59.3 133.2v41.7a1.25 1.25 0 0 0 1 1.1 1.25 1.25 0 0 0 1.3-.5l.9-1.4v-4h34.5v-40h-37.6v39.9h3.1v.4M59.3 126.2l-13.4-10.5v68.7M59.3 133.2h.1M62.3 126.7v3.4M62.5 130v-3.8a2.02 2.02 0 0 0-2.9-1.8l-.3 .8 .1 7.2M62.5 128.7l1.1 .8M63.1 134.1h30.1v32h-30.1zM63.6 129.5v.6h-1.8M63.6 129.5l1 .6"/>
<path d="M78.2 135.7l-3.8 .2-1.2 .9-1.2 3.3-1.3 5.6-1.6 2.7-.7 1.7a11.2 11.2 0 0 0 6 13.6h7.6M79.6 135.7h1.1M79.8 135.7h-1.6l3.8 .2 .8 .4 .7 1.2 1.1 3.6 1 4.7 1.7 2.6 .7 1.8 .4 2.7-.2 2.6-.5 2.2-1.2 2.3-1.6 1.8-1.9 1.4-2.1 .9-2.3 .4-2.3-.2-1.9-.6h7.5M83 136.6l-1.2 2.6-1.5 6.7-1.8 2.7-.5 1.6a11.2 11.2 0 0 0 5 13M97 130.1h5.2M102.2 129.5v41.1M150.1 132.6h28v1.9h-28zM150.1 134.5v27.8h28v-27.8M150.1 129l12-4.4 16-16v5.7l-13.8 13.8-1.5 .5h15.3v4h-28zM164.3 128.1v.5M231.8 126.8l-8.3 3.7a4.5 4.5 0 0 0-1.1 3.7v31.7a4.5 4.5 0 0 0 1.1 3.7l8.3 3.7M243.7 130.1h.2"/>
<path d="M243.7 129.5h5.8l17.7-13.8h-23.5v68.7h23.5l-17.7-13.8h-5.8M247.9 130.1l1.6-.6v.6M248.6 130.1h-4.8l.1 3M250 134.1h10.9v32h-10.9zM254.6 135.7h1.4M254.6 135.7h.8l-1.3 .2-.5 1.1-.8 8.6-.8 3.5-.3 3.5 .1 3.7 .4 2.7 .7 2.7 1.1 2M255.4 135.7l1.4 .1 .5 1.1 .8 8.6 .9 4.7 .1 4.7-.5 4.7-1.2 3.3-.9 1.2-.8 .4-.8-.1-.8-.7M312.6 134.2a3.6 3.6 0 0 1 3.5-3.8h29.8a3.6 3.6 0 0 1 3.6 3.8v31.7a3.6 3.6 0 0 1-3.6 3.8h-29.8a3.5 3.5 0 0 1-3.5-3.8M312.6 134.2v-4.4a2 2 0 0 1 1-2.1 2.95 2.95 0 0 1 2.5-1.6h38.1a1.3 1.3 0 0 1 1.3 1.6 2.25 2.25 0 0 1 2.2 2.1v40.5a2.29 2.29 0 0 1-2.2 2.1M312.6 134.2v36.1a2.06 2.06 0 0 0 1 2.1M316 134.1h30.1v32h-30.1zM329.6 135.7l4.6 .1 1.1 .3 .6 .6 1.2 2.9 1.4 6.1 1.6 2.7 .7 1.8a11.1 11.1 0 0 1-6 13.5h.1"/>
<path d="M331 135.7l-3.6 .1-1 .5-.5 .8-.9 2.3-1.4 6.3-1.6 2.6-.7 1.5-.5 3.4 .1 2.1 .5 1.9 1.1 2.4 1.2 1.7 1.9 1.6 2.7 1.2 2.3 .4 2.3-.2 1.9-.6M335.8 136.6l-1.1 2.5-1.3 5.8a8.5 8.5 0 0 1-2 3.6l-.6 1.9-.4 2.5 .1 2.4 .5 2.1 .9 2 1.1 1.5 1.2 1.2 1.6 1.1M59.3 173.9l-13.4 10.5M61.1 170.4h1.4M61.2 170l-.1 .4M62.5 168.8v1.2M62.5 170.4h-1.4M63.6 170.6h38.6M63.6 170.1v.5M63.6 170.6l-1.1 .8M64.6 170.1l-1 .5M74.4 163.7h.1"/>
<path d="M97 170.1h5.2M102.2 170.6l8.3 13.8h-64.6M150.1 162.3h28v2.3h-28zM150.1 164.6h28v4h-15.3l1.5 .6 13.8 13.8v5.6l-16-16-12-4.3zM164.3 168.6v.6M178.1 168.6v14.4M247.9 170.1l1.6 .5v-.5M248.6 170h1.1v-1.2v1.3h-6M249.7 170h-6h4.9v-39.9h13.7v40h-12.6M254.1 163.7h.1M313.6 172.4a3.1 3.1 0 0 0 2.5 1.7h38.1a1.32 1.32 0 0 0 1.3-1.7l22.7 17.7h-75.2zM334.8 163.7h.1"/>
<path d="M162.1 217.9l-12 4.4v39.3l12 4.3M174.1 243.5l-1.1 .6-.3 1.2 .5 1.1 .5 .4 .8 .1M174.2 243.8l-.1-.3 .4 3.4v-.2M175.6 242.1a3 3 0 0 0 0 3.5M177.3 241.5l2 5.1-1.2-3.3M178.1 243.7v-41.8l-17.7 17.7a2.03 2.03 0 0 1 1.7 2.1v40.5a2.03 2.03 0 0 1-1.7 2l17.7 17.7v-36.5M179.3 246.6l-1.2 .3"/>
<circle cx="138.6" cy="35.4" r=".47"/>
</g>
<g fill="#000">
<circle cx="65.1" cy="18.7" r=".25"/>
<circle cx="73.6" cy="18.9" r=".25"/>
<circle cx="77.6" cy="16.4" r=".25"/>
<circle cx="54.9" cy="25.9" r=".25"/>
<circle cx="75.1" cy="30.2" r=".25"/>
<circle cx="111.5" cy="33.9" r=".25"/>
<circle cx="115.5" cy="36.7" r=".25"/>
<circle cx="115.8" cy="33.7" r=".25"/>
<circle cx="116.6" cy="32.4" r=".25"/>
<circle cx="118.9" cy="38.5" r=".25"/>
<circle cx="121" cy="31.9" r=".25"/>
<circle cx="125.8" cy="34.6" r=".25"/>
<circle cx="129.2" cy="31.9" r=".25"/>
<circle cx="132.7" cy="32" r=".25"/>
<circle cx="134.1" cy="32.1" r=".25"/>
<circle cx="138" cy="33.6" r=".25"/>
<circle cx="138.1" cy="33.7" r=".25"/>
<circle cx="138.2" cy="34.1" r=".25"/>
<circle cx="138.3" cy="34.1" r=".25"/>
<circle cx="138.4" cy="34.2" r=".25"/>
<circle cx="54.9" cy="54.1" r=".25"/>
<circle cx="107.6" cy="49.5" r=".25"/>
<circle cx="107.7" cy="49.7" r=".25"/>
<circle cx="114.8" cy="44.5" r=".25"/>
<circle cx="115.6" cy="48.8" r=".25"/>
<circle cx="116.1" cy="49.8" r=".25"/>
<circle cx="136.4" cy="49.1" r=".25"/>
<circle cx="137" cy="49.1" r=".25"/>
<circle cx="139" cy="49.5" r=".25"/>
<circle cx="139.2" cy="42.7" r=".25"/>
<circle cx="141.3" cy="50.3" r=".25"/>
<circle cx="143.2" cy="48.7" r=".25"/>
<circle cx="145.7" cy="47.4" r=".25"/>
<circle cx="146.3" cy="44.2" r=".25"/>
<circle cx="148.3" cy="54.1" r=".25"/>
<circle cx="149.1" cy="54.6" r=".25"/>
<circle cx="149.5" cy="54.8" r=".25"/>
<circle cx="149.6" cy="48.3" r=".25"/>
<circle cx="149.9" cy="51.2" r=".25"/>
<circle cx="150.2" cy="54.9" r=".25"/>
<circle cx="150.4" cy="50.5" r=".25"/>
<circle cx="150.4" cy="50.4" r=".25"/>
<circle cx="150.5" cy="50.4" r=".25"/>
<circle cx="150.6" cy="50.3" r=".25"/>
<circle cx="151.9" cy="56.8" r=".25"/>
<circle cx="153.9" cy="54.7" r=".25"/>
<circle cx="154" cy="55.6" r=".25"/>
<circle cx="154" cy="54.5" r=".25"/>
<circle cx="154.4" cy="54.9" r=".25"/>
<circle cx="155.6" cy="59.2" r=".25"/>
<circle cx="155.9" cy="57.7" r=".25"/>
<circle cx="156.9" cy="59.9" r=".25"/>
<circle cx="157.6" cy="54.8" r=".25"/>
<circle cx="160" cy="56.5" r=".25"/>
<circle cx="160.3" cy="49.9" r=".25"/>
<circle cx="161.2" cy="58.7" r=".25"/>
<circle cx="161.4" cy="50.6" r=".25"/>
<circle cx="162.9" cy="53.6" r=".25"/>
<circle cx="163.5" cy="53.5" r=".25"/>
<circle cx="163.5" cy="52.5" r=".25"/>
<circle cx="66.5" cy="73.3" r=".25"/>
<circle cx="158.4" cy="60.6" r=".25"/>
<circle cx="73.7" cy="111.2" r=".25"/>
<circle cx="59.3" cy="126.8" r=".25"/>
</g>
<!-- layer: Border -->
<g fill="none" stroke="#000" stroke-width=".3">
<path d="M15 .1h-15v15M20 10.1h390v276.9h-390zM65 5.1v5M115 5.1v5M165 5.1v5M215 5.1v10M265 5.1v5M315 5.1v5M365 5.1v5M405 .1h15v15M15 52.9h5M410 52.9h5"/>
<path d="M15 100.7h5M410 100.7h5M15 148.6h10M405 148.6h10M15 196.4h5M410 196.4h5M15 244.2h5M410 244.2h5M0 282.1v14.9h15M65 287v5M115 287v5M165 287v5"/>
<path d="M215 282.1v9.9M265 287v5M315 287v5M365 287v5M420 282.1v14.9h-15"/>
</g>
<!-- layer: TitleBlock -->
<path d="M230 240.1h180v46.9h-180zM230 250h180M254 240.1v9.9M288 240.1v46.9M349 240.1v46.9M288 260.1h122M349 277.1h61M359 277.1v9.9M395 277.1v9.9" fill="none" stroke="#000" stroke-width=".36"/>
<!-- layer: Dimensions -->
<g fill="none" stroke="#000" stroke-width=".3">
<path d="M316.1 95.1v33.3M319.6 97.1h22.8M345.9 95.1v33.3M288.8 114.1v12.8M132.4 134.5h15.7M134.4 138v20.8M190.6 129.8h39.6M192.6 133.3v33.5M286.8 134.2h23.8M286.8 130.4h27.3M288.8 130.4v3.8M288.8 137.7v3.5"/>
<path d="M63.1 168v31M93.2 168v31M104.2 170.6h28M130.2 174.1v6.8M132.4 162.3h15.7M190.6 170.3h39.6M284.3 178.9l17 10.1M294.8 165.2l-7 11.7M294.9 161.2l17 10.1M40.6 192.1v18M45.9 186.4v17.6M66.6 197h23.1"/>
<path d="M110.4 186.4v17.6M112.4 184.4h19.8M115.8 192.1v18M179.7 195.4a28.6 28.6 0 0 0-32.9-1.6 28.6 28.6 0 0 0-12.5 30.5M183.7 196.3l-4.2 4.2M44.1 208.1h68.2M49.4 202h57.6M148.2 223l-14.9 5.4M150.1 259.8v22.4M162.1 264.1v26.1M153.6 280.2h5M165.6 288.2h9"/>
<path d="M178.1 283.9v6.3"/>
</g>
<g fill="#000" stroke="#000" stroke-width=".3">
<path d="M316.1 97.1l3.5-.6v1.2zM342.4 96.5l3.5 .6-3.5 .6zM134.4 134.5l.6 3.5h-1.2zM192.6 129.8l.6 3.5h-1.2zM288.8 134.2l.5 3.5h-1.1zM288.2 126.9h1.1l-.5 3.5zM133.8 158.8h1.2l-.6 3.5zM130.2 170.6l.6 3.5h-1.1zM192 166.8h1.2l-.6 3.5zM287.3 176.6l1 .6-2.3 2.7zM296.6 162.2l-1.3 3.3-1-.6zM63.1 197l3.5-.6v1.1z"/>
<path d="M89.7 196.4l3.5 .6-3.5 .5zM129.7 180.9h1.1l-.6 3.5zM180.1 194.9l2.2 2.8-3-1.9zM40.6 208.1l3.5-.6v1.2zM45.9 202l3.5-.6v1.2zM107 201.4l3.4 .6-3.4 .6zM112.3 207.5l3.5 .6-3.5 .6zM133.7 224.5l1.1-.3 .4 3.5zM150.1 280.2l3.5-.6v1.2zM158.6 279.6l3.5 .6-3.5 .6zM162.1 288.2l3.5-.6v1.1zM174.6 287.6l3.5 .6-3.5 .5z"/>
</g>
<!-- layer: Hatching -->
<g fill="none" stroke="#000" stroke-width=".3">
<path d="M167.4 119.4l3.8 1.8M169.8 117l3.8 1.8M172.2 114.6l3.8 1.8M174.4 112.4l-.1 .6M174.5 112.2l3.6 1.7M176.7 109.6l2.4 2M176.9 109.8l1.2 .6M150.1 132.3l.6 .3M150.2 132.6l-.1 .3M150.3 128.9l8 3.7M153.7 132.6l-.9 1.9M154.5 127.4l11.3 5.2"/>
<path d="M157.2 132.6l-.8 1.9M158.7 125.9l5.2 2.4M160.7 132.6l-.8 1.9M162.6 124.1l3.9 1.8M164.2 132.6l-.8 1.9M164.7 128.6l8.6 4M165 121.8l3.8 1.8M167.7 132.6l-.8 1.9M171.2 132.6l-.8 1.9M172.2 128.6l5.9 2.8M174.8 132.6l-.9 1.9M178.1 132.9l-.7 1.6"/>
<path d="M150.1 167.4l8.8 4.1M150.4 162.3l-.3 .6M151.8 164.6l15 7M153.9 162.3l-1.1 2.3M157.4 162.3l-1.1 2.3M159.3 164.6l8.6 4M160.9 162.3l-1.1 2.3M162.7 173.3l10.6 4.9M164.4 162.3l-1.1 2.3M166.8 164.6l8.6 4M167.9 162.3l-1.1 2.3M169.3 179.8l8.8 4.1"/>
<path d="M171.4 162.3l-1.1 2.3M174.3 164.6l3.8 1.8M174.9 162.3l-1.1 2.3M178.1 163l-.8 1.6M175.9 186.4l2.2 1"/>
</g>
<!-- layer: Annotations -->
<path d="M132.1 246h5M188.4 246h5" fill="none" stroke="#000" stroke-width=".51"/>
<path d="M253.7 162.9l29.8 68h121.5M134.6 251v5M190.9 251v5" fill="none" stroke="#000" stroke-width=".3"/>
<path d="M252.3 159.6l2 3-1.1 .5zM134.6 246l.9 5h-1.7zM190.9 246l.9 5h-1.7z" fill="#000" stroke="#000" stroke-width=".3"/>
<g font-size="7.4">
<text x="221.1" y="23.5">·</text>
<text x="221.1" y="31.9">·</text>
<text x="221.1" y="40.2">·</text>
<text x="221.1" y="48.6">·</text>
<text x="221.1" y="57">·</text>
<text x="221.1" y="65.4">·</text>
</g>
<g font-size="7">
<text x="236.1" y="23.5">Customized Shape to align with Charging port:</text>
<text x="235.9" y="31.9">Material: 3D printing ABS</text>
<text x="235.9" y="40.2">Fabrication: 3D printed as 1 part</text>
<text x="236.3" y="48.6">Tolerances: 2.0 mm</text>
<text x="236.1" y="57">Original 3D printing surface is obtained</text>
<text x="235.9" y="65.4">Data Reference: ESC204/File/Project</text>
<text x="235.9" y="73.9">Document/ESC204 PRoject</text>
<text x="236.1" y="82.3">Guideline/ProjectSupport_3DModels_ChargerPlug</text>
<text x="143.3" y="93.9">Cross-section</text>
<text x="147.8" y="102.3">A-A (1:2.5)</text>
<text x="286.9" y="229.4">the shape is matched with the charger</text>
<text x="125" y="248.5">A</text>
<text x="195.9" y="248.5">A</text>
<text x="289" y="270.6">ChargingAligner</text>
<text x="363.9" y="272.9">00000002</text>
<text x="289" y="278.1">(locating purpose)</text>
</g>
<text font-size="5" x="90.9" y="65.3">(Usage Indication)</text>
<g font-size="4.9">
<text x="324.9" y="95.5">74.58</text>
<text x="287.2" y="122.1" transform="rotate(-90 287.2 122.1)">9.4</text>
<text x="132.8" y="154.5" transform="rotate(-90 132.8 154.5)">69.53</text>
<text x="191.1" y="157.3" transform="rotate(-90 191.1 157.3)">101.21</text>
<text x="286.8" y="175.5" transform="rotate(-59 286.8 175.5)">51.53</text>
<text x="128.7" y="182.3" transform="rotate(-90 128.7 182.3)">34.5</text>
<text x="72.1" y="195.4">75.18</text>
<text x="141.6" y="195.2" transform="rotate(-32 141.6 195.2)">155°</text>
<text x="70.5" y="200.4">161.36</text>
<text x="70.5" y="206.6">187.94</text>
<text x="231" y="248.5">Praxis III</text>
<text x="255" y="248.5">ISO (mm)</text>
<text x="289" y="248.5">Yannis He</text>
<text x="329" y="248.5">4/7/2020</text>
<text x="350" y="248.5">Yannis He</text>
<text x="390" y="248.5">4/7/2020</text>
<text x="350" y="258.6">Completed</text>
<text x="153.4" y="278.7">30</text>
<text x="167.5" y="286.6">40</text>
<text x="352.6" y="285.7">2</text>
<text x="360" y="285.5">4/7/2020</text>
<text x="399.1" y="285.7">1/1</text>
</g>
<g font-size="3.5">
<text x="39" y="8.8">1</text>
<text x="89" y="8.8">2</text>
<text x="139" y="8.8">3</text>
<text x="189" y="8.8">4</text>
<text x="239" y="8.8">5</text>
<text x="289" y="8.8">6</text>
<text x="339" y="8.8">7</text>
<text x="389" y="8.8">8</text>
<text x="16.3" y="30.2">A</text>
<text x="411.3" y="30.2">A</text>
<text x="16.3" y="78">B</text>
<text x="411.3" y="78">B</text>
<text x="16.2" y="125.9">C</text>
<text x="411.2" y="125.9">C</text>
<text x="16.2" y="173.7">D</text>
<text x="411.2" y="173.7">D</text>
<text x="16.3" y="221.6">E</text>
<text x="411.3" y="221.6">E</text>
<text x="16.4" y="269.4">F</text>
<text x="411.4" y="269.4">F</text>
<text x="39" y="290.8">1</text>
<text x="89" y="290.8">2</text>
<text x="139" y="290.8">3</text>
<text x="189" y="290.8">4</text>
<text x="239" y="290.8">5</text>
<text x="289" y="290.8">6</text>
<text x="339" y="290.8">7</text>
<text x="389" y="290.8">8</text>
</g>
<g font-size="2.5">
<text x="231" y="242.9">Dept.</text>
<text x="255" y="242.9">Technical reference</text>
<text x="289" y="242.9">Created by</text>
<text x="350" y="242.9">Approved by</text>
<text x="289" y="252.8">Document type</text>
<text x="350" y="252.8">Document status</text>
<text x="289" y="262.9">Title</text>
<text x="350" y="262.9">DWG No.</text>
<text x="350" y="279.9">Rev.</text>
<text x="360" y="279.9">Date of issue</text>
<text x="396" y="279.9">Sheet</text>
</g>
</svg>
